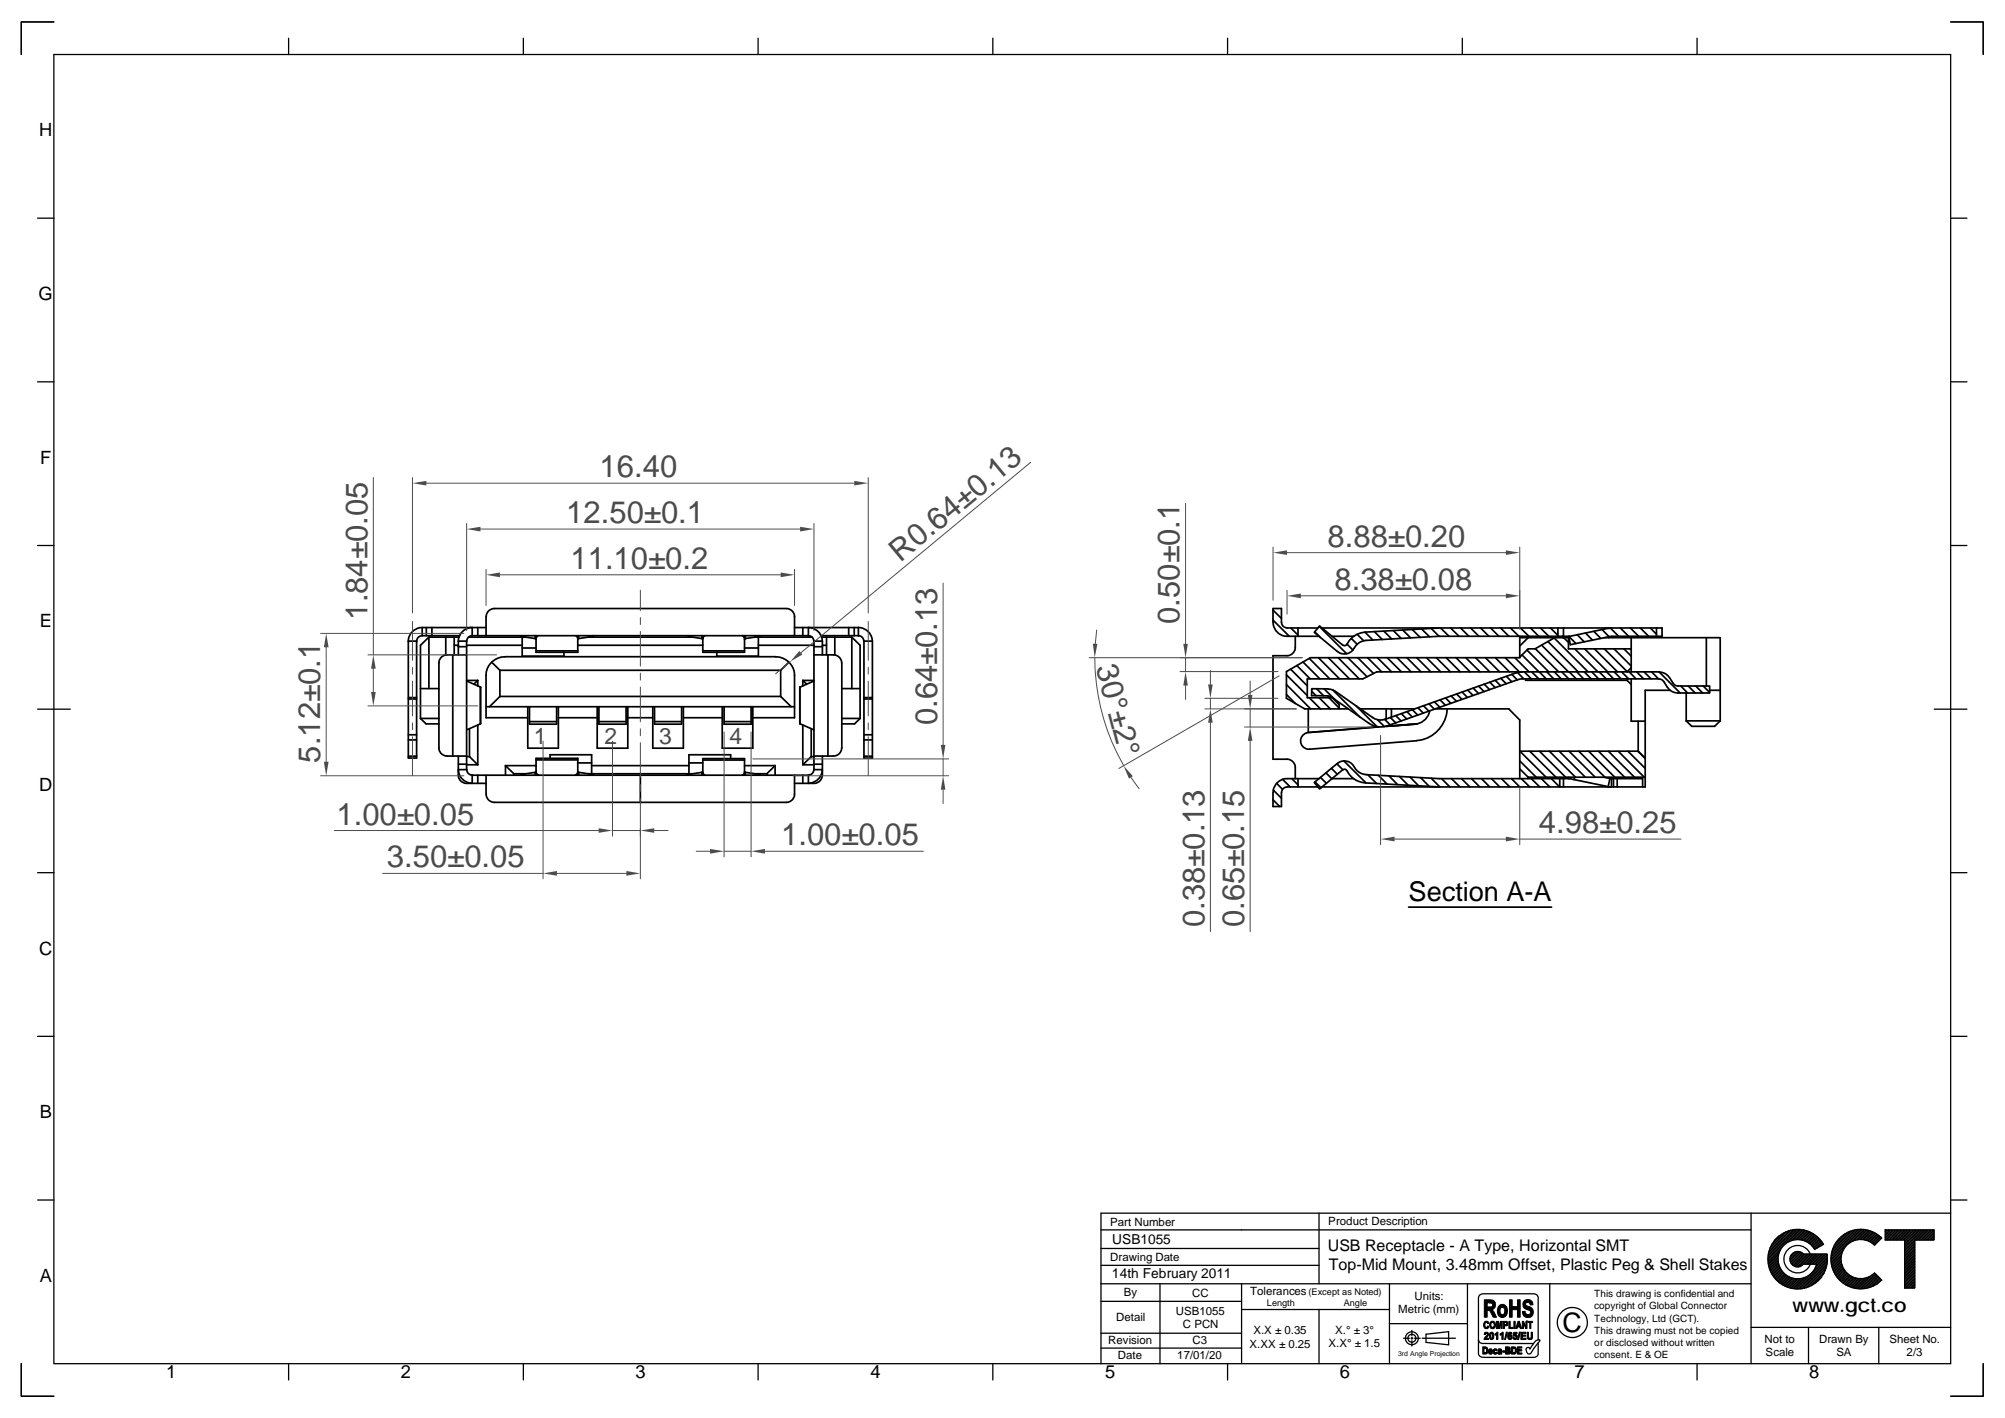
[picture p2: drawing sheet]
<svg xmlns="http://www.w3.org/2000/svg" width="297mm" height="210mm" viewBox="0 0 297 210" stroke-linecap="round" stroke-linejoin="round" font-family="sans-serif">
<g fill="none" stroke="#000" stroke-width=".25">
<path d="M60.5 94.9h1.2v17.4h-1.2zM62.5 94.1h5.6M62.5 92.9h9.5M62.5 94.1l-.5 .3-.3 .5M62.5 92.9v1.2M62.5 92.9a2.04 2.04 0 0 0-2 2M63.2 92.9v1.2M63.5 94.3h4.5M63.5 94.3v7.7M63.5 94.3l-1.2 1.3v10.8M64 92.9v1.2M66 94.3v2.7"/>
<path d="M67.1 97v15M67.3 95.6h.6M67.3 94.3v2.7M67.9 94.9h1.2M67.9 95.8h1.2M67.9 94.9v2.1M69.1 95.6h8.3M69.1 97h-2.8a1.21 1.21 0 0 0-1.3 1.2v12.6a1.21 1.21 0 0 0 1.3 1.2h2.8M69.1 94.9v19.1M69.4 94.3h8.5M70 94.1h49.8M70 94.1v-1.2a2.04 2.04 0 0 0-2.1 2"/>
<path d="M70 94.1l-.6 .3-.2 .5M70.8 92.9v1.2M72 91.3v2.8M72 91.3a1.21 1.21 0 0 1 1.3-1.2h43.2a1.21 1.21 0 0 1 1.2 1.2v2.8M72.8 98.1l1.3 1.2M74.1 99.3h41.6M74.1 99.3v3.8M77.2 94.1v.1M77.2 94.2l2.1 .4M77.4 96h2M77.4 94.3v2.9h6.1v-.6M79.3 94.6h.1"/>
<path d="M79.3 94.1v.5M79.4 96.4h6.2M79.7 94.1l-.3 .4M85.3 94.1l.3 .4M85.6 95.6h18.5M85.6 94.1v2.5h-6.2v-2.5M85.7 94.1v.5M85.7 94.6l-.1 .1M87.1 94.3h15.5M87.8 94.2l-2.1 .4M87.9 94.1l-.1 .1M87.9 94.2h-.1"/>
<path d="M101.9 94.1v.1M101.9 94.2l2.1 .4M104 94.1v.5M104 94.6h.1M104.1 96.4h6.2M104.1 94.1v2.5h6.2v-2.5M104.4 94.1l-.3 .4M110 94.1l.3 .4M110.3 96h2.1M110.4 94.1v.5M110.4 94.6l-.1 .1M111.8 94.3h8.5"/>
<path d="M112.4 94.3v2.9h-6.2v-.6M112.4 95.6h8.2M112.5 94.2l-2.1 .4M112.6 94.1l-.1 .1M112.6 94.2h-.1M115.7 99.3v3.8M116.9 98.1l-1.2 1.2M117.7 92.9h9.5M118.9 92.9v1.2M119.8 94.1v-1.2a2.05 2.05 0 0 1 2 2M119.8 94.1l.5 .3 .3 .5M120.6 97h2.9a1.24 1.24 0 0 1 1.2 1.2v12.6a1.21 1.21 0 0 1-1.2 1.2h-2.9"/>
<path d="M120.6 95.8h1.2M121.6 94.1h5.6M121.7 94.3h4.5M121.8 97v-2.1h-1.2v19.1h1.2M121.8 95.6h.6M122.4 94.3v2.7M122.7 97v15M123.7 94.3v2.7M125.7 92.9v1.2M126.2 94.3l1.2 1.3v10.8M126.2 94.3v7.7M126.6 92.9v1.2"/>
<path d="M127.2 92.9v1.2M127.2 94.1l.5 .3 .3 .5M127.2 92.9a2.05 2.05 0 0 1 2 2M128 94.9h1.2v17.4h-1.2zM188.6 92.2v-2.1h1.2l.1 2.3 .2 .3 .6 .3M188.6 91.8l2.4 2.4M188.6 90.3l1.2 1.3M188.6 92.2a2.08 2.08 0 0 0 2.1 2h4.7M190.6 99.9l3.1 3.1M190.7 93h4.5M191.2 99.1l2.5 2.5M191.2 93l1.1 1.1"/>
<path d="M191.9 94.2v1.7a1.25 1.25 0 0 1-1.2 1.2h-2.1v15.3h2.1a1.25 1.25 0 0 1 1.2 1.3v1.6M192.1 98.6l2 1.9M192.3 93v1.2M193 98l2.5 2.5M194 97.5l3 3M194.8 93.6l.8 .8M195.3 97.4l3.2 3.1M195.5 92.8l4 4M195.9 93h50.3v1.2l-7.7 .1M196.8 97.4l3.1 3.1M197.3 94.2h3.3M198.2 97.4l3.2 3.1"/>
<path d="M199.5 95.4a.4 .4 0 0 1-.6 .1l-3.4-2.8-.8 .9 3.4 2.9M199.6 95.4l.8 .9M199.7 97.4l2.8 2.8M200.2 94.5l.9 .9M201.1 93.9l.9 1M201.1 97.4l2.4 2.3M202.2 93.6l1.2 1.2M202.6 97.4l2.1 2.1M203.6 93.5l1.2 1.2M204.1 97.4l2.1 2.1M205 93.5l1.2 1.1M205.5 97.4l2.1 2.1"/>
<path d="M206.4 93.4l1.2 1.1M207 97.4l2.1 2.1M207.8 93.3l1.2 1.2M208.4 97.4l2.1 2.1M209.2 93.2l1.2 1.2M209.9 97.4l2.1 2.1M210.6 93.1l1.2 1.2M211.3 97.4l2.1 2.1M212 93.1l1.2 1.1M212.8 97.4l2.1 2.1M213.2 94.2h19.3M213.2 94.2l-10.8 .6a2.31 2.31 0 0 0-1.9 1.4 1.61 1.61 0 0 1-2.4 .3"/>
<path d="M213.2 93l-10.9 .6a3.3 3.3 0 0 0-2.7 1.8M213.4 93l1.3 1.2M214.2 97.4l2.1 2.1M214.9 93l1.3 1.2M215.7 97.4l2.1 2.1M216.4 93l1.2 1.2M217.1 97.4l2.2 2.1M217.9 93l1.2 1.2M218.6 97.4l2.1 2.1M219.4 93l1.2 1.2M220.1 97.4l2.1 2.1M220.8 93l1.3 1.2"/>
<path d="M221.5 97.4l2.1 2.1M222.3 93l1.2 1.2M223 97.4l2.1 2.1M223.8 93l1.2 1.2M224 99.9l.8 .8M224.4 97.4l2.1 2.1M224.5 99.7l-19.3 6.8M224.8 99.6l.9 .9M225.1 94.4h7.3M225.1 94.2v3.2h-31l-3.5 2v4l2.7 1.6h6.4M225.3 93l1.2 1.2M225.5 97l2.5 2.5"/>
<path d="M225.5 99.5l-1 .2M225.8 99.5l1.1 1M226.2 96.3l3.2 3.2M226.4 94.4l-1.3 1.3M226.7 93l1.3 1.2M226.9 99.5l1.1 1M227.5 96.1l3.4 3.4M228 99.5l1.1 1M228.2 93l1.2 1.2M228.4 95.5l4 4M229.2 99.5l1 1M229.3 95l4.5 4.5"/>
<path d="M229.7 93l1.1 1.1M230.3 94.5l5 5M230.3 99.5l1 1M230.3 94.4l-2.9 1.7h-1l-1.3 1.2M230.8 93v1.2M231.4 99.5l1 1M231.5 94.2v.2M231.6 93v1.2M231.7 94.4l.7 .7M232.4 94.4v1.7h9.3M232.4 94.2l1.1 1.1M232.5 99.5l1 1"/>
<path d="M233.3 96.1l3.4 3.4M233.6 99.5l1 1M233.7 94l1 1M234.7 99.5l1 1M234.8 96.1l3.4 3.4M234.9 93.7l1 1.1M235.8 99.5l1 1M236.1 93.5l1.1 1M236.2 96.1l3.4 3.4M236.9 99.5l1.1 1M237.3 93.2l1.1 1.1M237.6 94.4h17.2v12.4"/>
<path d="M237.7 96.1l3.4 3.4M238 99.5l1.1 1M238.3 93l-5.9 1.3 .2 1.2 5.9-1.2M238.3 94.3v.1M238.6 93l1.2 1.2M238.7 93l-.5 .1M239.1 96.1l2.6 2.5M239.1 99.5l1.1 1M240.1 93l1.2 1.2M240.2 99.5l1.1 1M240.6 96.1l1.1 1.1M241.4 99.5l1 1"/>
<path d="M241.5 96.1l.2 .1M241.5 93l1.3 1.2M241.7 94.4v5.1M241.7 98.9l-.7 .6M242.5 99.5l1 1M243 93l1.2 1.2M243.6 99.5l1 1M244.5 93l.9 .9M244.7 99.5l1 1M245.4 93v1.2M245.8 99.5a1.84 1.84 0 0 1 1.5 .9M252.8 94.4v7.2"/>
<path d="M60.5 103.5h1.2M60.5 103.3h1.2M60.5 109.6h1.2M60.5 108.8h1.2M60.5 112h1.2M62.3 102h2.7M62.3 106.4h2.7M62.3 106.4l.8 .8h1.9M67.9 113.2h1.2M67.9 112v2.8a1.21 1.21 0 0 0 1.2 1.2h2.9M69.1 100.8h1.7M69.1 112h.5"/>
<path d="M69.1 100.8l2.1 .9M69.1 114h-1.2a2.04 2.04 0 0 0 2.1 2M69.1 113.2h1.7M69.2 114l.2 .5 .6 .3M69.6 107.9v4.1M69.6 112l1.2 1.2M70 114.8h49.8M70 114.8v1.2M70.8 100.8v.8M70.8 107.4v5.8M70.8 114.8v1.2M70.8 100.8l-.6 .5"/>
<path d="M71.2 101.7v5.5M71.2 107.2l-2.1 .9M72 104.7h45.7M72 114.8v2.8M74.1 103.1h41.6M74.1 103.1l-1.6 1.6M74.9 113.4h4.5M74.9 113.4l1.2 1.2M74.9 113.4v1.4M76.1 114.6h1.8M76.1 114.6v.2M77.2 114.7v.1"/>
<path d="M78.2 106.3h-6.2v-6.3a2.78 2.78 0 0 1 2.8-2.7l40.1-.1a2.81 2.81 0 0 1 2.8 2.8v6.3h-6.2M78.2 104.7v6.1h4.5v-6.1M78.4 106.9h4.1M78.4 104.7v2.5h4.1v-2.5M79.3 114.4l-2.1 .3M79.3 114.4v.4M79.4 112.5h6.2M79.4 114.3l.1 .3 .3 .2M79.4 114.2l-.1 .2M81.5 112.3v-.5h6.2v2.8M82.7 106.3h5.8M85.6 113h2.1"/>
<path d="M85.6 114.8v-2.5h-6.2v2.5M85.6 114.3l-.1 .3-.3 .2M85.6 114.2l.1 .2M85.7 114.4l2.1 .3M85.7 114.4v.4M87.1 114.6h15.5M87.7 113.4h14.4M87.8 114.7v.1M87.8 114.7h.1M88.5 104.7v6.1h4.5v-6.1M88.7 106.9h4.1M88.7 104.7v2.5h4.1v-2.5"/>
<path d="M93 106.3h3.7M94.9 114.8v4M96.7 104.7v6.1h4.5v-6.1M97 106.9h4M97 104.7v2.5h4v-2.5M101.2 106.3h5.8M101.9 114.7v.1M102.1 113h2M104 114.4l-2.1 .3M104 114.4v.4M104.1 114.3l-.1 .1M104.1 112.6h6.2"/>
<path d="M104.1 114.4l.3 .4M107 104.7v6.1h4.5v-6.1M107.3 106.9h4M107.3 104.7v2.5h4v-2.5M108.2 112.3v-.5h-6.1v2.8M110.3 114.8v-2.5h-6.2v2.5M110.3 113.4h4.5M110.3 114.4l-.3 .4M110.3 114.2l.1 .2M110.4 114.4l2.1 .3M110.4 114.4v.4M111.8 114.6h1.8"/>
<path d="M112.5 114.7v.1M112.5 114.7h.1M113.6 114.6v.2M114.8 113.4v1.4M114.8 113.4l-1.2 1.2M115.7 103.1l1.5 1.6M117.7 114.8v2.8a1.21 1.21 0 0 1-1.2 1.2h-43.2a1.21 1.21 0 0 1-1.3-1.2M118.5 101.8v5.4M118.5 107.2l2.1 .9M118.9 100.8l.6 .5M118.9 100.8h1.7M118.9 100.8v.8"/>
<path d="M118.9 107.4v5.8M118.9 114.8v1.2M118.9 113.2h1.7M119.8 114.8v1.2M120.2 112l-1.3 1.2M120.2 107.9v4.1M120.2 112h.4M120.6 114l-.3 .5-.5 .3M120.6 113.2h1.2M120.6 100.8l-2.1 1M121.8 114.8a1.21 1.21 0 0 1-1.2 1.2h-2.9M121.8 114a2.04 2.04 0 0 1-2 2"/>
<path d="M121.8 112v2.8M124.7 102h2.7M124.7 106.4h2.7M127.4 106.4l-.8 .8h-1.9M128 103.5h1.2M128 103.3h1.2M128 109.6h1.2M128 108.8h1.2M128 112h1.2M188.6 118.4l1 1M188.6 117l1.2 1.2M189.1 116l.9 .9"/>
<path d="M190 115.4l1.1 1.1M190.6 101.4l3.6 3.6M190.6 102.8l1.3 1.4M190.7 116.6l-.6 .2-.2 .3-.1 2.3h-1.2v-2M190.7 116.5h4.5M191.4 115.3l.9 .9M192.3 115.3v1.2M193.8 108.5a1.23 1.23 0 0 0-1.1 1.3 1.23 1.23 0 0 0 1.3 1.1l15.8-1.2M193.8 105v3.5M194 103.3l1.6 1.7M194.3 102.4l.7 .6M194.8 115.8l.9 .9"/>
<path d="M195.1 102l1 1M195.4 115.3h-4.7a2.07 2.07 0 0 0-2.1 2.1M195.4 103.3l1.7 1.7M195.6 115.1l.9 .9M196.2 102l1.5 1.6M196.4 114.5l.9 .8M196.7 103.1l.5 .1M196.7 102l.8 .2 .3 .2M196.7 102h-2.4v1h2.4M196.9 103.3l1.5 1.5M197.3 113.8l.8 .8M197.3 115.3h3.3"/>
<path d="M197.4 102.1l4 4.1M197.8 102.3l5.6 4M198.1 113.1l.8 .9M198.1 113.1a1.64 1.64 0 0 1 2.5 .5M198.1 113l-3.4 2.9 .8 .9 3.4-2.8M198.9 114a.4 .4 0 0 1 .6 .1M199.1 112.7l3.3 3.2M199.6 114.1a3.2 3.2 0 0 0 2.7 1.8l10.9 .6M200.6 113.6a2.13 2.13 0 0 0 1.8 1.1l10.8 .6h17.9v1.2h-35.2M200.9 104.5l3.1 3.1M201.5 105h8.1M202.6 114.7l1.3 1.3"/>
<path d="M203.3 106.2a2.07 2.07 0 0 0 1.9 .3M204.1 106.6l1 1M204.2 114.8l1.3 1.3M204.2 107.6l-10.4 .9M204.3 107.6l-10.3 .9M205.1 106.5l.9 .8M205.4 105v1.5M205.8 114.9l1.3 1.3M206 106.2l.8 .8M206.1 105v1.2M206.8 106l.8 .8M207.3 115l1.3 1.3"/>
<path d="M207.6 105.7l.8 .8M208.4 105.4l.8 .8M208.9 115.1l1.3 1.3M209.2 105.1l.8 .8M209.8 107.2l-4.5 .4M210 107.2l-4.6 .4M210.1 104.8l.8 .8M210.5 115.2l1.3 1.3M210.9 104.5l.8 .8M211.7 104.2l.8 .8M211.8 105.3a2.43 2.43 0 0 1-2.1 1.9l-3.6 .3M212 115.2l1.3 1.3"/>
<path d="M212.5 103.9l.8 .8M212.6 105h10.9l1.6 1.6v8.7M213.3 103.6l.8 .8M213.6 115.3l1.2 1.2M214.1 103.3l.8 .8M214.4 105a4.9 4.9 0 0 1-4.6 4.7M215 103l.8 .9M215 115.3l1.3 1.2M215.8 102.8l.8 .8M216.5 115.3l1.3 1.2M216.6 102.5l.8 .8M217.4 102.2l.8 .8"/>
<path d="M218 115.3l1.2 1.2M218.2 101.9l.9 .8M219.1 101.6l.8 .8M219.5 115.3l1.2 1.2M219.9 101.3l.8 .8M220.7 101l.8 .8M221 115.3l1.2 1.2M221.5 100.7l.8 .8M222.3 100.4l.8 .8M222.4 115.3l1.3 1.2M223.2 100.1l.8 .9M223.9 115.3l1.2 1.2"/>
<path d="M224.8 100.7l-19.3 6.8a3.1 3.1 0 0 1-2.7-.4l-5.6-3.9M225.1 111.2h17.6M225.1 113.9l1.3 1.2M225.1 112.7l2.5 2.4M225.2 111.2l3.8 3.9M225.4 115.3l1.2 1.2M226 100.5v.2h15M226.4 115.1h17.3M226.4 115.1v.2M226.6 111.2l3.9 3.9M226.9 115.3l1.2 1.2M228.1 111.2l3.8 3.9"/>
<path d="M228.3 115.3l1.3 1.2M229.5 111.2l3.9 3.9M229.8 115.3l1.3 1.2M231 111.2l3.9 3.9M231.1 115.3h1.4M231.6 115.3v1.2M232.5 111.2l3.8 3.9M233.3 115.1l-.1 .4M233.9 111.2l3.9 3.9M235.4 111.2l3.8 3.9M236.8 111.2l3.9 3.9M237.6 115.1l.9 .2-.2 1.2-5.9-1.2v-.2"/>
<path d="M238.3 111.2l3.8 3.9M238.5 115.3h.2M238.7 115.3h4.7v1.2M238.7 115.3v1.2h-.5M239 115.3v1.2M239.6 115.3v1.2M239.7 111.2l3.9 3.9M241 100.7l.7 .7M241 100.5v.2M241.2 111.2l2.5 2.6M241.7 100.5v6.3h2M242.6 111.2l.2 .2"/>
<path d="M242.7 111.2l1 1.1M242.7 106.8v4.4M245.8 100.5l.5 .2 .7 1.1M245.8 100.5h-20.3l-.6 .2M247.4 100.4l.7 1 .2 .1 5 .1v1h-4.7a1.84 1.84 0 0 1-1.6-.8M247.4 102.2h-3.7v14.3h-12.6M248.9 102.6l-3.1-3.1h-41.8l-2.1 1h-8.2v2.8h3.7l1 1.1v.6M249 101.6l1 1M249.8 106.8l.8 .8h3.4l.8-.8M249.8 106.8h5M249.8 102.6v4.2M250.1 101.6l1 1"/>
<path d="M251.2 101.6l1 1M252.3 101.6l1 .9M253.3 102.2h1.5"/>
</g>
<g fill="none" stroke="#4b4b4b" stroke-width=".15">
<path d="M61.1 92v5.8M61.1 98.8v1M94.9 87.4v3M94.9 91.4v1.1M94.9 93.5v5.1M94.9 99.7v1M128.6 92v5.8M128.6 98.8v1M61.1 100.9v5.1M61.1 107v1.1M61.1 109.1v5.8M94.9 101.7v5.2"/>
<path d="M94.9 107.9v1.1M94.9 110v5.1M94.9 116.1v1.1M94.9 118.2v3M128.6 100.9v5.1M128.6 107v1.1M128.6 109.1v5.8M204.5 108.9v16.2M225.1 116.5v8.6M206.6 124.3h16.5M225.1 124.3h23.9"/>
</g>
<g fill="#4b4b4b">
<path d="M204.5 124.3l2.1-.4v.7z"/>
<path d="M223.1 123.9l2 .4-2 .3z"/>
</g>
<path d="M188.6 81v7.9M190.7 81.8h32.4M225.1 81v12" fill="none" stroke="#4b4b4b" stroke-width=".15"/>
<g fill="#4b4b4b">
<path d="M223.1 81.5l2 .3-2 .4z"/>
<path d="M188.6 81.8l2.1-.3v.7z"/>
</g>
<path d="M190.7 87.4v3.5M192.7 88.2h30.4M225.1 87.4v5.8" fill="none" stroke="#4b4b4b" stroke-width=".15"/>
<g fill="#4b4b4b">
<path d="M223.1 87.9l2 .3-2 .4z"/>
<path d="M190.7 88.2l2-.3v.7z"/>
</g>
<path d="M175.6 74.5v20.8M174.8 99.4h14.5M174.8 97.4h18.1M175.6 97.4v2M175.6 101.5v2.1" fill="none" stroke="#4b4b4b" stroke-width=".15"/>
<g fill="#4b4b4b">
<path d="M175.6 99.4l.4 2.1h-.7z"/>
<path d="M175.3 95.3h.7l-.4 2.1z"/>
</g>
<path d="M161.4 97.4h31.5M162.2 97.4a32 32 0 0 0 4.3 16M162.5 93.3l-.2 2M167.6 115.1l1.2 1.7M189.5 100.1l-23.7 13.7" fill="none" stroke="#4b4b4b" stroke-width=".15"/>
<g fill="#4b4b4b">
<path d="M161.9 95.3h.7l-.4 2.1z"/>
<path d="M166.5 113.4l1.3 1.5-.5 .4z"/>
</g>
<path d="M184.4 105h7.6M184.4 107.7h18.9M185.2 100.8v2.1M185.2 105v2.7M185.2 109.7v28.3" fill="none" stroke="#4b4b4b" stroke-width=".15"/>
<g fill="#4b4b4b">
<path d="M184.9 102.9h.6l-.3 2.1z"/>
<path d="M185.2 107.7l.3 2h-.6z"/>
</g>
<path d="M179.3 99.3v2.1M178.5 105h13.5M178.5 103.4h10.8M179.3 103.4v1.6M179.3 107v31" fill="none" stroke="#4b4b4b" stroke-width=".15"/>
<g fill="#4b4b4b">
<path d="M179 101.4h.7l-.4 2z"/>
<path d="M179.3 105l.4 2h-.7z"/>
</g>
<path d="M208.7 134.3h21.2" fill="none" stroke="#000" stroke-width=".25"/>
<path d="M69.1 77.5v15.9M71.2 78.3h47.3M120.6 77.5v15.9" fill="none" stroke="#4b4b4b" stroke-width=".15"/>
<g fill="#4b4b4b">
<path d="M69.1 78.3l2.1-.3v.7z"/>
<path d="M118.5 78l2.1 .3-2.1 .4z"/>
</g>
<path d="M61.1 70.7v20.1M63.2 71.6h63.4M128.6 70.7v20.1" fill="none" stroke="#4b4b4b" stroke-width=".15"/>
<g fill="#4b4b4b">
<path d="M61.1 71.6l2.1-.4v.7z"/>
<path d="M126.6 71.2l2 .4-2 .3z"/>
</g>
<path d="M47.5 93.8h21.2M48.3 95.8v17M47.5 114.9h21.2" fill="none" stroke="#4b4b4b" stroke-width=".15"/>
<g fill="#4b4b4b">
<path d="M48.3 93.8l.4 2h-.7z"/>
<path d="M48 112.8h.7l-.4 2.1z"/>
</g>
<path d="M152.7 68.5l-34 28.2M117.1 98l-2.2 1.8" fill="none" stroke="#4b4b4b" stroke-width=".15"/>
<path d="M118.4 96.4l.5 .5-1.8 1.1z" fill="#4b4b4b"/>
<path d="M72 84.3v5.4M74.1 85.1h41.6M117.7 84.3v5.4" fill="none" stroke="#4b4b4b" stroke-width=".15"/>
<g fill="#4b4b4b">
<path d="M115.7 84.8l2 .3-2 .4z"/>
<path d="M72 85.1l2.1-.3v.7z"/>
</g>
<path d="M90.7 109.8v14M49.5 123h39.2M90.7 123h4.2M94.9 122.7v1.1M96.9 123h2.1" fill="none" stroke="#4b4b4b" stroke-width=".15"/>
<g fill="#4b4b4b">
<path d="M94.9 123l2-.4v.7z"/>
<path d="M88.7 122.6l2 .4-2 .3z"/>
</g>
<path d="M80.5 109.8v20.3M56.7 129.3h23.8M82.5 129.3h10.3M94.9 121.2v8.9" fill="none" stroke="#4b4b4b" stroke-width=".15"/>
<g fill="#4b4b4b">
<path d="M92.8 129l2.1 .3-2.1 .4z"/>
<path d="M80.5 129.3l2-.3v.7z"/>
</g>
<path d="M107.3 108.4v18.5M111.3 108.4v18.5M103.1 126.1h2.1M107.3 126.1h4M113.3 126.1h23.5" fill="none" stroke="#4b4b4b" stroke-width=".15"/>
<g fill="#4b4b4b">
<path d="M105.2 125.7l2.1 .4-2.1 .3z"/>
<path d="M111.3 126.1l2-.4v.7z"/>
</g>
<path d="M55.3 70.7v26.3M54.5 97h19.1M55.3 99v3.5M54.5 104.5h16.3" fill="none" stroke="#4b4b4b" stroke-width=".15"/>
<g fill="#4b4b4b">
<path d="M55 102.5h.7l-.4 2z"/>
<path d="M55.3 97l.4 2h-.7z"/>
</g>
<path d="M139.7 86.3v24M111.5 112.4h29M117.5 114.9h23M139.7 112.4v2.5M139.7 116.9v2.1" fill="none" stroke="#4b4b4b" stroke-width=".15"/>
<g fill="#4b4b4b">
<path d="M139.7 114.9l.4 2h-.7z"/>
<path d="M139.4 110.3h.7l-.4 2.1z"/>
</g>
<g fill="none" stroke="#000" stroke-width=".19">
<path d="M8 8.1h281v193.8h-281zM8 3.2h-4.8v4.9M42.8 5.7v2.4M77.5 5.7v2.4M112.3 5.7v2.4M147.1 5.7v2.4M181.9 5.7v2.4M216.6 5.7v2.4M251.4 5.7v2.4M289 3.2h4.8v4.9M5.6 32.3h2.4M289 32.3h2.4"/>
<path d="M5.6 56.5h2.4M289 56.5h2.4M5.6 80.8h2.4M289 80.8h2.4M5.6 105h4.8M286.6 105h4.8M5.6 129.2h2.4M289 129.2h2.4M5.6 153.5h2.4M289 153.5h2.4M5.6 177.7h2.4M195.4 179.6v10.5"/>
<path d="M259.4 179.6v22.3M289 179.6h-125.9v22.3M289 177.7h2.4M163.1 182.1h96.3M163.1 190.1h96.3M163.1 192.7h20.8M163.1 197.4h20.8M163.1 187.4h32.3M163.1 184.9h32.3M163.1 199.6h20.8M171.9 190.1v11.8M183.9 190.1v11.8"/>
<path d="M183.9 193.9h21.9M195.4 193.9v8M205.8 196h11.6M205.8 190.1v11.8M207.9 198.2h.9M209 198.2h.3M209.2 197v.8M209.2 198v.3M209.2 198.5v.8M209.5 198.2h.9M210.7 198.2h4.9M211.3 197.6l3.3-.4v1.9l-3.3-.3z"/>
<path d="M217.4 190.1v11.8M219 198.4a.69 .69 0 0 0 1 .6h7.2M226.1 199.7l.4-.2 .2 .3 .1-.3a1.9 1.9 0 0 1 1.1-1.1h.1l.1 .2-1.2 1.6a.38 .38 0 0 1-.6 .2l-.2-.4zM227.9 198.4v-5.2a1.98 1.98 0 0 0-.3-1.5 6 6 0 0 0-2.3-.1h-4.6a1.77 1.77 0 0 0-1.6 .3l-.1 8.5a.68 .68 0 0 0 .9 .6h7.5l.3-.1 .2-.3v-1.8M229.6 190.1v11.8M259.4 196.6h29.6M263.4 186.3l-1.3 1.3M263.4 186.5l-1.3 1.3M263.4 186.1l-1.4 1.4M263.4 186.8l-1.2 1.2M263.5 187l-1.2 1.2M263.5 185.8l-1.5 1.5"/>
<path d="M263.5 187.1l-1.2 1.2M263.5 187.3l-1.1 1.2M263.6 183l-.8 .7M263.6 185.5l-1.6 1.6M263.6 187.5l-1.1 1.1M263.7 187.6l-1.1 1.2M263.7 187.8l-1.1 1.1M263.8 185.1l-1.9 1.8M263.8 187.9l-1.1 1.1M263.9 188.1l-1.1 1.1M264 188.2l-1.1 1.1M264.1 188.3l-1.1 1.1"/>
<path d="M264.2 188.5l-1.1 1M264.2 182.6l-1.8 1.8M264.3 188.6l-1.1 1M264.4 188.7l-1 1M264.6 188.8l-1.1 1.1M264.7 182.4l-2.5 2.4M264.7 188.9l-1.1 1.1M264.8 189l-1.1 1M265 189l-1.1 1.1M265 182.2l-2.9 3M265.1 189.1l-1.1 1.1M265.3 189.2l-1.1 1.1"/>
<path d="M265.3 182.1l-3.3 3.3M265.5 189.2l-1.2 1.2M265.6 189.3l-1.1 1.2M265.6 182.1l-3.6 3.6M265.8 189.3l-1.2 1.2M265.9 182.1l-4 3.9M265.9 185.4l-.7 .7M266 189.4l-1.2 1.2M266.1 182l-4.2 4.3M266.2 189.4l-1.3 1.3M266.2 185.3l-1 1.1M266.3 182l-4.4 4.5"/>
<path d="M266.4 189.4l-1.3 1.3M266.4 185.3l-1.2 1.3M266.6 182l-4.7 4.7M266.6 185.3l-1.4 1.5M266.7 189.3l-1.4 1.5M266.8 182.1l-1.9 1.8M266.8 185.4l-1.5 1.5M267 185.5l-1.6 1.6M267 189.3l-1.5 1.5M267 182.1l-1.7 1.6M267.1 185.6l-1.6 1.6M267.2 182.1l-1.5 1.5"/>
<path d="M267.2 187.2a1.14 1.14 0 0 1-1.7 .1 1.14 1.14 0 0 1 0-1.7 1.14 1.14 0 0 1 1.7 .1l-1.6 1.6M267.2 187.2h2M267.3 189.2l-1.6 1.6M267.4 182.2l-1.5 1.4M267.4 185.7l-1.7 1.7M267.5 182.2l-1.3 1.3M267.6 185.7l-1.8 1.8M267.7 189l-1.8 1.8M267.7 182.3l-1.3 1.2M267.9 185.7l-1.9 1.9M267.9 182.3l-1.3 1.3M267.9 196.6v5.3"/>
<path d="M268 182.4l-1.2 1.2M268.1 185.7l-1.9 1.9M268.2 182.4l-1.2 1.2M268.2 185.7a2.03 2.03 0 0 0-3.1-.9 2.03 2.03 0 0 0 0 3.3 2.03 2.03 0 0 0 3.1-.9M268.3 185.7l-1.9 1.9M268.3 182.5l-1.1 1.2M268.5 182.6l-1.1 1.1M268.5 185.7l-1.8 1.8M268.6 182.7l-1.1 1.1M268.8 185.7l-1.5 1.5M268.8 182.8l-1.1 1.1M268.8 185a2.9 2.9 0 0 0-4.5-.6 2.9 2.9 0 0 0 .6 4.6 2.9 2.9 0 0 0 4.2-1.8"/>
<path d="M268.9 182.9l-1.1 1M269 185.7l-1.5 1.5M269 183l-1.1 1M269.2 183.1l-1.1 1M269.2 185.7l-1.5 1.5M269.3 183.2l-1.1 1M269.4 183.3l-1.1 1M269.4 185.7l-1.5 1.5M269.5 183.4l-1.1 1.1M269.6 183.5l-1.1 1.1M269.7 185.7l-1.5 1.5M269.7 183.6l-1.1 1.1"/>
<path d="M269.8 183.8l-1.1 1M269.9 189.1l-.9 .9M269.9 185.7l-1.5 1.5M269.9 183.9l-1.1 1.1M270 184l-.8 .8M270.1 184.2l-.4 .3M270.1 185.7l-1.5 1.5M270.1 184.3a4.4 4.4 0 0 0-7.3-.5 4.4 4.4 0 0 0 2.5 7 4.4 4.4 0 0 0 5.4-5.1h-3.5M270.2 184.3l-1.3 .7M270.3 188.5l-1.9 1.9M270.3 185.7l-1.5 1.5M270.4 188.1l-2.5 2.5"/>
<path d="M270.6 185.7l-1.5 1.5M270.6 187.7l-3 3M270.6 187.4l-3.3 3.4M270.7 185.8l-1.6 1.6M270.7 187.2l-3.7 3.6M270.7 186l-1.8 1.8M270.7 186.9l-3.9 4M270.7 186.2l-4.6 4.7M270.7 186.4l-4.4 4.5M270.7 186.7l-4.2 4.2M272.8 186.2l-1.4 1.4M272.8 186.4l-1.4 1.4"/>
<path d="M272.8 186.7l-1.3 1.2M272.8 186.9l-1.2 1.2M272.8 186l-1.4 1.4M272.8 187.1l-1.2 1.1M272.9 185.7l-1.6 1.5M272.9 187.2l-1.2 1.2M272.9 187.4l-1.1 1.1M273 187.6l-1.1 1.1M273 185.3l-1.7 1.7M273 187.7l-1.1 1.1M273.1 187.9l-1.1 1.1M273.2 188l-1.1 1.1"/>
<path d="M273.2 184.8l-1.9 2M273.3 188.2l-1.1 1M273.3 182.7l-1.4 1.4M273.4 188.3l-1.1 1M273.5 188.4l-1.1 1.1M273.6 188.5l-1.1 1.1M273.7 188.6l-1 1.1M273.8 182.4l-2.1 2.2M273.9 188.7l-1.1 1.1M274 188.8l-1.1 1.1M274.1 188.9l-1.1 1.1M274.2 182.3l-2.7 2.7"/>
<path d="M274.3 189l-1.1 1.1M274.4 189.1l-1.1 1.1M274.5 182.2l-3.1 3.1M274.6 189.2l-1.2 1.1M274.7 189.2l-1.1 1.1M274.8 182.1l-3.5 3.5M274.9 189.3l-1.2 1.1M275.1 189.3l-1.2 1.2M275.1 182.1l-3.8 3.8M275.3 189.3l-1.3 1.2M275.3 182.1l-4 4M275.5 189.4l-1.3 1.2"/>
<path d="M275.6 182l-4.3 4.4M275.7 189.4l-1.3 1.3M275.8 182l-4.5 4.6M275.9 189.4l-1.3 1.3M276 182.1l-2 1.9M276.2 189.3l-1.5 1.5M276.2 182.1l-1.7 1.7M276.4 182.1l-1.5 1.5M276.5 189.3l-1.6 1.5M276.6 182.1l-1.4 1.5M276.8 182.2l-1.4 1.3M276.8 189.1l-1.7 1.7"/>
<path d="M277 182.2l-1.3 1.3M277.1 182.3l-1.2 1.2M277.3 182.4l-1.2 1.2M277.4 188.8l-2.1 2M277.5 182.4l-1.2 1.2M277.6 182.5l-1.1 1.1M277.7 184.4a2.9 2.9 0 0 0-4.1 0 2.9 2.9 0 0 0 0 4.1 2.9 2.9 0 0 0 4.1 0M277.7 184.4l1.1-1.1a4.4 4.4 0 0 0-6.3 0 4.4 4.4 0 0 0 0 6.3 4.4 4.4 0 0 0 6.3 0M277.7 188.5l1.1 1.1M277.7 182.6l-1.1 1.1M277.8 188.6l-2.3 2.3M277.9 182.7l-1.1 1.1"/>
<path d="M277.9 188.7l-2.1 2.2M278 188.8l-2 2M278 182.7l-1.1 1.1M278.2 188.9l-1.9 1.9M278.2 182.8l-1.1 1.1M278.3 189l-1.8 1.8M278.3 182.9l-1.1 1.1M278.3 196.6v5.3M278.4 189.2l-1.6 1.5M278.4 183l-1 1.1M278.5 189.3l-1.3 1.3M278.6 183.1l-1.1 1.1"/>
<path d="M278.6 189.4l-1.1 1M278.7 183.2l-1.1 1.1M278.7 189.5l-.7 .7M279.3 182.1h7.2v1.5h-2.8v7.1h-1.5v-7.1h-2.9zM279.3 182.1v.1M279.5 182.1l-.2 .3M279.8 182.1l-.5 .5M280 182.1l-.7 .7M280.2 182.1l-.9 1M280.5 182.1l-1.2 1.2M280.7 182.1l-1.4 1.4M280.9 182.1l-1.5 1.5"/>
<path d="M281.1 182.1l-1.5 1.5M281.3 182.1l-1.5 1.5M281.6 182.1l-1.5 1.5M281.8 182.1l-1.5 1.5M282 182.1l-1.5 1.5M282.3 182.1l-1.5 1.5M282.5 182.1l-1.5 1.5M282.7 182.1l-1.5 1.5M282.9 182.1l-1.5 1.5M283.1 182.1l-1.5 1.5M283.4 182.1l-1.5 1.5M283.6 182.1l-1.5 1.5"/>
<path d="M283.7 190.6l-.1 .1M283.7 190.4l-.4 .3M283.7 190.2l-.6 .5M283.7 190l-.8 .7M283.7 189.5l-1.3 1.2M283.7 189.7l-1 1M283.7 189.3l-1.5 1.4M283.7 183.9l-1.5 1.5M283.7 184.1l-1.5 1.5M283.7 184.3l-1.5 1.5M283.7 184.5l-1.5 1.5M283.7 184.8l-1.5 1.5"/>
<path d="M283.7 185l-1.5 1.5M283.7 185.2l-1.5 1.5M283.7 185.4l-1.5 1.6M283.7 185.7l-1.5 1.5M283.7 185.9l-1.5 1.5M283.7 186.1l-1.5 1.5M283.7 186.4l-1.5 1.5M283.7 186.6l-1.5 1.5M283.7 186.8l-1.5 1.5M283.7 187l-1.5 1.5M283.7 187.2l-1.5 1.6M283.7 187.5l-1.5 1.5"/>
<path d="M283.7 187.7l-1.5 1.5M283.7 187.9l-1.5 1.5M283.7 188.2l-1.5 1.5M283.7 188.4l-1.5 1.5M283.7 188.6l-1.5 1.5M283.7 188.8l-1.5 1.5M283.7 189l-1.5 1.5M283.8 182.1l-1.6 1.7M284.1 182.1l-1.9 1.9M284.3 182.1l-2.1 2.1M284.5 182.1l-2.3 2.4M284.7 182.1l-2.5 2.6"/>
<path d="M285 182.1l-2.8 2.8M285.2 182.1l-3 3.1M285.4 182.1l-1.5 1.5M285.6 182.1l-1.5 1.5M285.9 182.1l-1.5 1.5M286.1 182.1l-1.5 1.5M286.3 182.1l-1.5 1.5M286.5 183.5l-.1 .1M286.5 182.1l-1.5 1.5M286.5 183.2l-.3 .4M286.5 183l-.6 .6M286.5 182.8l-.8 .8"/>
<path d="M286.5 182.6l-1 1M286.5 182.4l-1.2 1.2M3.2 201.9v4.9h4.8M42.8 201.9v2.5M77.5 201.9v2.5M112.3 201.9v2.5M147.1 201.9v2.5M181.9 201.9v2.5M216.6 201.9v2.5M251.4 201.9v2.5M293.8 201.9v4.9h-4.8"/>
<circle cx="209.2" cy="198.2" r=".96"/>
<circle cx="209.2" cy="198.2" r=".59"/>
<circle cx="232.9" cy="195.8" r="2.22"/>
</g>
<g fill="#000" stroke="#000" stroke-width=".15">
<path d="M219.9 197.4h.3l-.1 .2h-.2z" fill-rule="evenodd"/>
<path d="M219.7 199.4l.5 .1 .1 .1h-.4v.7l.4 .1-.1 .1h-.5z" fill-rule="evenodd"/>
<path d="M220 195.7h.3l.2 .1-.4 .1-.1 .2 .1 .4 .4 .1-.2 .2-.3-.1-.2-.3v-.4z" fill-rule="evenodd"/>
<path d="M220 197.4a.35 .35 0 0 1 .5 0 .35 .35 0 0 1-.1 .5l-.2 .3h.3v.2h-.6l.1-.4a.44 .44 0 0 0 .3-.6h-.4z" fill-rule="evenodd"/>
<path d="M219.9 199.6h.4l.1 .1-.1 .7-.4-.1h.2a.43 .43 0 0 0 0-.6z" fill-rule="evenodd"/>
<path d="M220.2 196.6l.2-.3 .2 .1-.1 .2z" fill-rule="evenodd"/>
<path d="M220.2 195.8h.3l.1 .2h-.2z" fill-rule="evenodd"/>
<path d="M220.6 199.9h.2l-.1 .2h.4v.1h-.4l.1 .2h.3l-.1 .1h-.3l-.1-.1z" fill-rule="evenodd"/>
<path d="M219.9 192.5h.9a.65 .65 0 0 1 .7 .4h-1.2v.7h1.1l-.3 .4h-.8v1.1h-.4z" fill-rule="evenodd"/>
<path d="M220.7 195.9l.4-.1a.38 .38 0 0 0-.2 .4 .38 .38 0 0 0 .2 .4h.3l-.2 .2-.3-.1-.2-.4z" fill-rule="evenodd"/>
<path d="M220.6 199.8h.4l.1 .3h-.4h.2v-.1l-.3-.1z" fill-rule="evenodd"/>
<path d="M220.8 197.4l.3-.1 .1 .1-.3 .1v.6l.3 .1-.1 .2-.3-.1-.1-.2v-.5z" fill-rule="evenodd"/>
<path d="M220.4 194h.7l.6 1.1h-.5l-.5-1z" fill-rule="evenodd"/>
<path d="M220.8 195.8a.5 .5 0 0 1 .7 0 .5 .5 0 0 1 0 .7l-.1 .1h-.3l.2-.2v-.4l-.1-.1z" fill-rule="evenodd"/>
<path d="M221 197.4l.3 .1-.1 .7h-.2l.1-.2v-.4z" fill-rule="evenodd"/>
<path d="M221.3 199.9h.2l-.1 .1v.3l.4 .1-.1 .1h-.3l-.1-.1z" fill-rule="evenodd"/>
<path d="M220.6 192.9h.9v.1l-.1 .6h-1.1h.5a.34 .34 0 0 0 .3-.3 .34 .34 0 0 0-.2-.4z" fill-rule="evenodd"/>
<path d="M221.5 197.5l.2 .1-.2 .1z" fill-rule="evenodd"/>
<path d="M221.3 199.8l.3-.1 .2 .3-.5-.1z" fill-rule="evenodd"/>
<path d="M221.5 197.5l.3-.2h.1v1.1h-.2v-.8z" fill-rule="evenodd"/>
<path d="M221.7 195.7h.3l-.2 .2v.8h-.1z" fill-rule="evenodd"/>
<path d="M222 195.7l.1 .7-.1 .3-.2-.8z" fill-rule="evenodd"/>
<path d="M222 199.8l.3-.1 .1 .2h-.3v.1l-.2-.1z" fill-rule="evenodd"/>
<path d="M222.2 197.5l.3 .1-.3 .1z" fill-rule="evenodd"/>
<path d="M222.2 199.9h.2l.1 .5h-.3l.1-.2-.3-.1 .3-.1z" fill-rule="evenodd"/>
<path d="M222.3 195.7h.2l-.1 .2-.2 .8h-.2z" fill-rule="evenodd"/>
<path d="M222.5 195.7v1h-.1v-.8z" fill-rule="evenodd"/>
<path d="M222 193.4a.67 .67 0 0 1 1.2 .1l-.6 .1a.61 .61 0 0 0-.4 .5 .61 .61 0 0 0 .4 .6h-.6l-.2-.7z" fill-rule="evenodd"/>
<path d="M222.2 197.5l.3-.2h.2v1.1h-.2v-.8z" fill-rule="evenodd"/>
<path d="M223.2 197.3h.1l-.2 1.1h-.2z" fill-rule="evenodd"/>
<path d="M222.7 195.7h.5l.2 .1h-.5v.4h.5l-.2 .1h-.3v.4h-.2z" fill-rule="evenodd"/>
<path d="M222.6 193.6l.6-.1a1 1 0 0 1-.7 1.6l-.5-.4h.6a.63 .63 0 0 0 .3-.6 .63 .63 0 0 0-.3-.5z" fill-rule="evenodd"/>
<path d="M223 195.8h.4v.4h-.5l.3-.1-.1-.2z" fill-rule="evenodd"/>
<path d="M223 199.4l.6 .1 .1 .1h-.5v.3h.5h-.1l.1 .2h-.5v.2h.6l-.2 .2h-.6z" fill-rule="evenodd"/>
<path d="M223.3 199.6h.4v.3h-.5l.3-.1v-.2z" fill-rule="evenodd"/>
<path d="M223.5 195.7h.2v.9h.5v.1h-.7z" fill-rule="evenodd"/>
<path d="M223.6 197.7h.3h-.3z" fill-rule="evenodd"/>
<path d="M223.5 197.4l.3-.1 .2 .1-.4 .1v.2l.4 .1-.4 .1v.2l.1 .1h-.3v-.1v-.5z" fill-rule="evenodd"/>
<path d="M223.7 197.8h.3a.34 .34 0 0 1 0 .4 .34 .34 0 0 1-.5 .1l-.1-.1h.4v-.1z" fill-rule="evenodd"/>
<path d="M223.7 197.4h.3v.1z" fill-rule="evenodd"/>
<path d="M223.6 192.5h.4v1l.8 .4h-.8v1.2h-.4z" fill-rule="evenodd"/>
<path d="M223.9 199.4l.5 .1 .2 .1h-.5v.7l.5 .1-.1 .1h-.6z" fill-rule="evenodd"/>
<path d="M224.3 195.7h.2v1h-.2z" fill-rule="evenodd"/>
<path d="M224.1 198.1l.6 .1-.4 .2z" fill-rule="evenodd"/>
<path d="M224.4 197.7h.2z" fill-rule="evenodd"/>
<path d="M224.2 199.6h.4l.1 .6-.1 .2-.5-.1h.3l.1-.2v-.4z" fill-rule="evenodd"/>
<path d="M224.5 197.8h.2v.4h-.2l.1-.1v-.2z" fill-rule="evenodd"/>
<path d="M224.3 197.3h.4v.2h-.3v.2l.3 .1-.5 .1z" fill-rule="evenodd"/>
<path d="M225.1 197.3h.1l-.2 1.1h-.2z" fill-rule="evenodd"/>
<path d="M224.9 195.7h.2l-.2 .6 .3 .2h-.4l-.1 .2h-.1z" fill-rule="evenodd"/>
<path d="M225.1 195.7l.3 1h-.2v-.2l-.3-.2h.2l-.1-.4z" fill-rule="evenodd"/>
<path d="M224.8 192.5h.4v2.6h-.4v-1.2l-.8-.4h.8z" fill-rule="evenodd"/>
<path d="M224.8 199.4h.7v.2h-.5v.3h.4v.2h-.4v.2h.5v.2h-.7z" fill-rule="evenodd"/>
<path d="M225.5 195.7h.2v1h-.2z" fill-rule="evenodd"/>
<path d="M225.7 195.7l.4 .7v.3l-.4-.7z" fill-rule="evenodd"/>
<path d="M225.5 194.2h.4l.1 .3 .4 .2h-.7z" fill-rule="evenodd"/>
<path d="M225.3 197.3h.8v.1h-.6v.3h.5v.2h-.5v.3h.6v.2h-.8z" fill-rule="evenodd"/>
<path d="M226.1 195.7v1h.1v-1z" fill-rule="evenodd"/>
<path d="M225.7 192.8a.79 .79 0 0 1 1.3 .1h-.7a.28 .28 0 0 0-.3 .3 .28 .28 0 0 0 .3 .2 .83 .83 0 0 1 .8 1.2 .83 .83 0 0 1-1.4 .2v-.1h.7a.36 .36 0 0 0 .4-.4 .36 .36 0 0 0-.5-.3l-.3-.2a.77 .77 0 0 1-.3-1z" fill-rule="evenodd"/>
<path d="M226.3 197.3h.1l.1 .8 .2 .1h-.4z" fill-rule="evenodd"/>
<path d="M226.3 192.9h.7l.1 .3h-.4l-.2-.3z" fill-rule="evenodd"/>
<path d="M226.8 197.3h.2v.8a.42 .42 0 0 1-.6 .2l-.1-.1 .5-.1z" fill-rule="evenodd"/>
<path d="M226.4 195.7h.7v.1h-.3v.9h-.2v-.9h-.2z" fill-rule="evenodd"/>
<path d="M220.9 200.3l.2 .1h-.3z" fill-rule="evenodd"/>
<path d="M221.7 200.2l.1 .1v.1h-.3z" fill-rule="evenodd"/>
<path d="M221.9 200.4l.4 .1h-.2z" fill-rule="evenodd"/>
<path d="M221.9 200.2h.4h-.2v.2h.4v.1l-.6-.1z" fill-rule="evenodd"/>
<path d="M222.6 200h.3v.2h-.3z" fill-rule="evenodd"/>
<path d="M223.4 200.1h.3l.1 .2h-.6h.4l-.1-.2z" fill-rule="evenodd"/>
</g>
<g font-size="4.6" fill="#4b4b4b">
<text x="88.8" y="70.7">16.40</text>
<text x="83.9" y="77.5">12.50±0.1</text>
<text x="133.4" y="83.3" transform="rotate(-40 133.4 83.3)">R0.64±0.13</text>
<text x="196.7" y="80.9">8.88±0.20</text>
<text x="84.5" y="84.3">11.10±0.2</text>
<text x="197.7" y="87.3">8.38±0.08</text>
<text x="54.4" y="91.8" transform="rotate(-90 54.4 91.8)">1.84±0.05</text>
<text x="174.8" y="92.4" transform="rotate(-90 174.8 92.4)">0.50±0.1</text>
<text x="162.3" y="98.8" transform="rotate(75 162.3 98.8)">30°±2°</text>
<text x="138.8" y="107.4" transform="rotate(-90 138.8 107.4)">0.64±0.13</text>
<text x="47.5" y="112.9" transform="rotate(-90 47.5 112.9)">5.12±0.1</text>
<text x="49.8" y="122.1">1.00±0.05</text>
<text x="115.7" y="125.2">1.00±0.05</text>
<text x="228" y="123.4">4.98±0.25</text>
<text x="57.3" y="128.4">3.50±0.05</text>
<text x="178.4" y="137.3" transform="rotate(-90 178.4 137.3)">0.38±0.13</text>
<text x="184.3" y="137.3" transform="rotate(-90 184.3 137.3)">0.65±0.15</text>
</g>
<g font-size="4">
<text x="208.7" y="133.5">Section A-A</text>
<text x="231.5" y="197.3">C</text>
</g>
<g font-size="3.4" fill="#4b4b4b">
<text x="79.1" y="110.1">1</text>
<text x="89.6" y="110.1">2</text>
<text x="97.6" y="110.1">3</text>
<text x="108.1" y="110.1">4</text>
</g>
<text font-size="2.9" x="265.6" y="194.3">www.gct.co</text>
<g font-size="2.7">
<text x="5.8" y="20.2">H</text>
<text x="5.7" y="44.4">G</text>
<text x="5.9" y="68.7">F</text>
<text x="5.9" y="92.9">E</text>
<text x="5.8" y="117.1">D</text>
<text x="5.8" y="141.4">C</text>
<text x="5.9" y="165.6">B</text>
<text x="5.9" y="189.8">A</text>
<text x="24.6" y="204.1">1</text>
<text x="59.4" y="204.1">2</text>
<text x="94.2" y="204.1">3</text>
<text x="128.9" y="204.1">4</text>
<text x="163.7" y="204.1">5</text>
<text x="198.5" y="204.1">6</text>
<text x="233.3" y="204.1">7</text>
<text x="268" y="204.1">8</text>
</g>
<g font-size="2.4">
<text x="196.7" y="185.2">USB Receptacle - A Type, Horizontal SMT</text>
<text x="196.8" y="188.1">Top-Mid Mount, 3.48mm Offset, Plastic Peg &amp; Shell Stakes</text>
</g>
<g font-size="2">
<text x="164.8" y="184.2">USB1055</text>
<text x="164.7" y="189.3">14th February 2011</text>
</g>
<g font-size="1.7">
<text x="164.5" y="181.6">Part Number</text>
<text x="196.8" y="181.4">Product Description</text>
<text x="164.5" y="186.7">Drawing Date</text>
<text x="166.5" y="191.8">By</text>
<text x="185.2" y="191.8">Tolerances</text>
<text x="165.4" y="195.7">Detail</text>
<text x="174.2" y="194.7">USB1055</text>
<text x="175.3" y="196.6">C PCN</text>
<text x="176.6" y="192">CC</text>
<text x="185.7" y="197.5">X.X ± 0.35</text>
<text x="197.8" y="197.5">X.° ± 3°</text>
<text x="207.2" y="194.4">Metric (mm)</text>
<text x="209.5" y="192.5">Units:</text>
<text x="164.2" y="199.1">Revision</text>
<text x="165.6" y="201.3">Date</text>
<text x="174.4" y="201.3">17/01/20</text>
<text x="176.7" y="199.1">C3</text>
<text x="185.1" y="199.5">X.XX ± 0.25</text>
<text x="196.8" y="199.5">X.X° ± 1.5</text>
<text x="261.4" y="198.8">Not to</text>
<text x="261.6" y="200.8">Scale</text>
<text x="269.5" y="198.8">Drawn By</text>
<text x="272.1" y="200.8">SA</text>
<text x="279.9" y="198.8">Sheet No.</text>
<text x="282.5" y="200.8">2/3</text>
</g>
<g font-size="1.5">
<text x="236.2" y="193.9">copyright of Global Connector</text>
<text x="236.2" y="192.1">This drawing is confidential and</text>
<text x="236.2" y="195.7">Technology, Ltd (GCT).</text>
<text x="236.2" y="197.5">This drawing must not be copied</text>
<text x="236.2" y="201">consent. E &amp; OE</text>
<text x="236.2" y="199.2">or disclosed without written</text>
</g>
<g font-size="1.4">
<text x="193.8" y="191.8">(Except as Noted)</text>
<text x="187.7" y="193.4">Length</text>
<text x="199.1" y="193.4">Angle</text>
</g>
<text font-size="1" x="207.1" y="200.8">3rd Angle Projection</text>
</svg>
